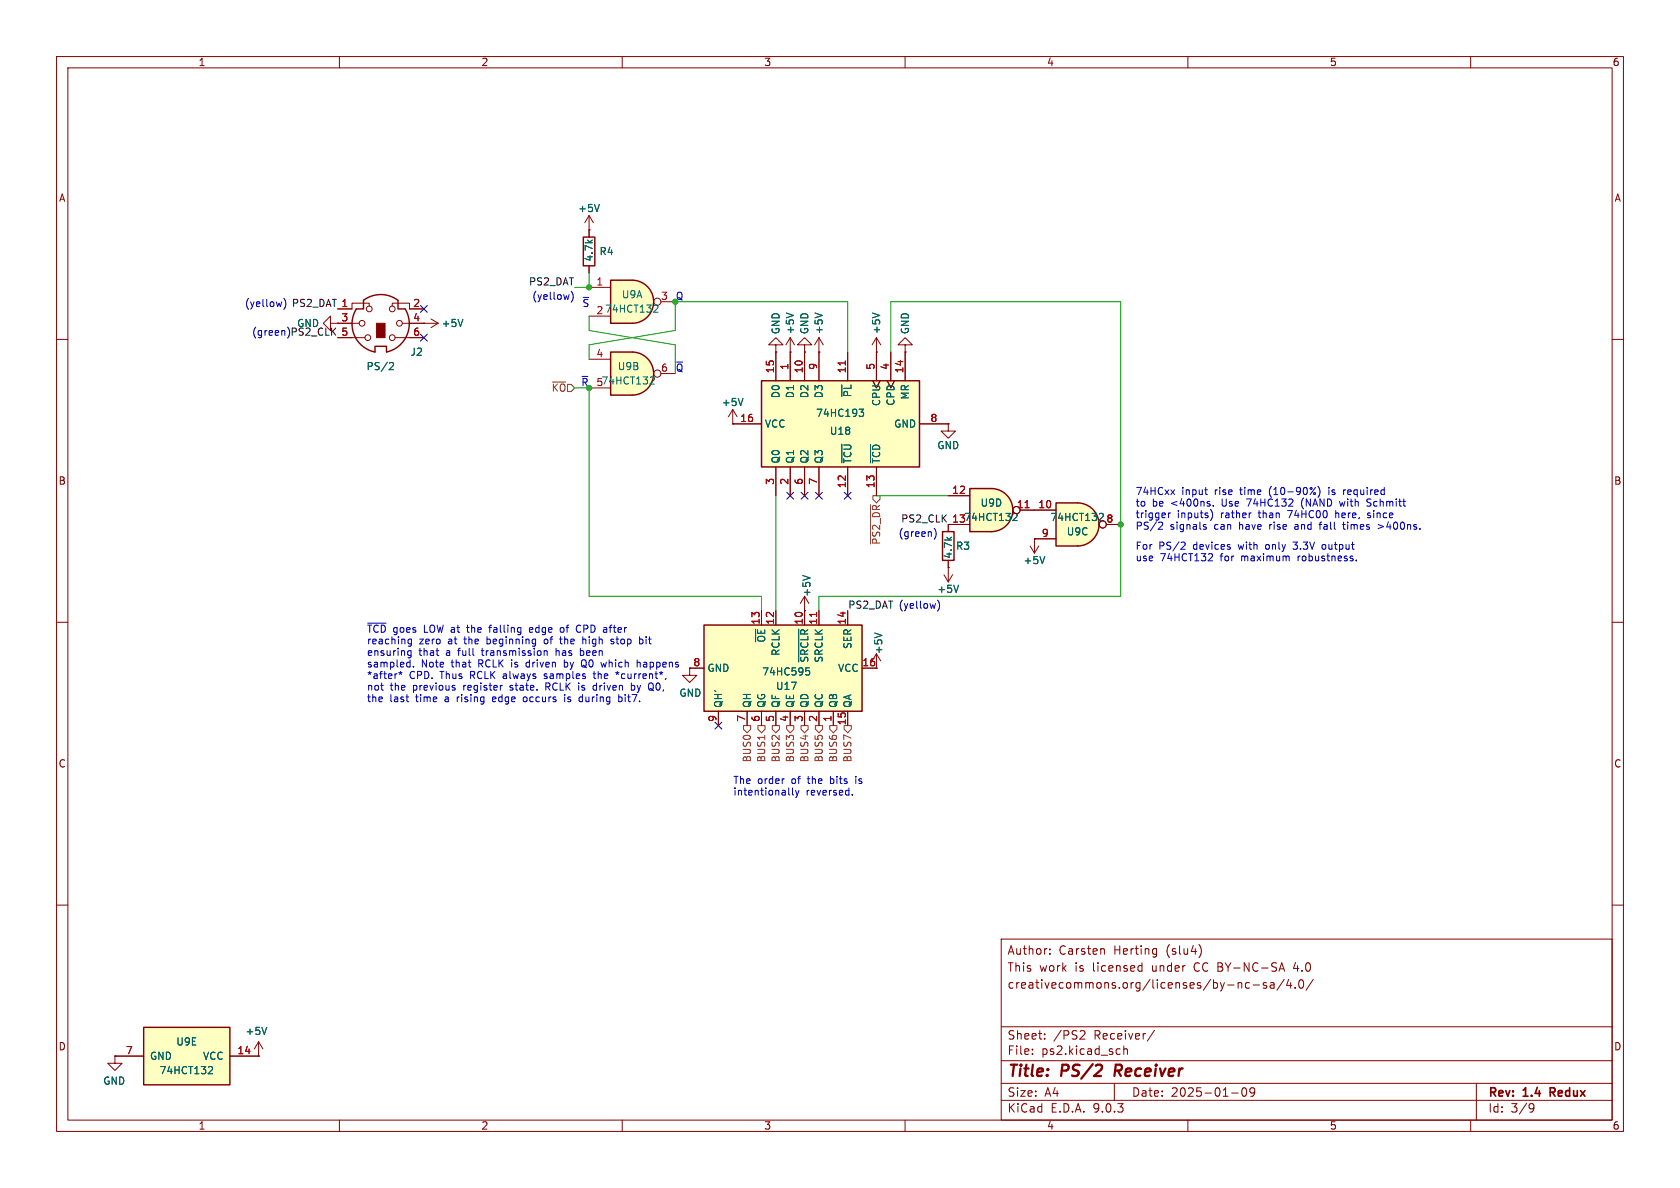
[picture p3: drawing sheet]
<svg xmlns="http://www.w3.org/2000/svg" width="297mm" height="210mm" viewBox="0 0 297 210" stroke-linecap="round" stroke-linejoin="round" font-family="sans-serif">
<g fill="none" stroke="#840000" stroke-width=".18">
<path d="M10 10h277v190h-277zM12 12h273v186h-273zM60 10v2M110 10v2M160 10v2M210 10v2M260 10v2M10 60h2M285 60h2M10 110h2M285 110h2M10 160h2"/>
<path d="M177 166h108v32h-108zM185.6 168.6v.1M185.6 167.8v.1M195 167.7l.2 .2v.8M201.5 170.7l.4 .1M201.9 170.2v1.5M201.9 171.6l-.4 .1M204 167.7l.5 .1M204.5 167.7v1.2l-.3 .3M204.5 168.6l-.5 .1M212 167.1a1.76 1.76 0 0 1 0 2.1M219.5 173.8v.9"/>
<path d="M220.9 173.8l-.4-.1-.3 .3v.4l.1 .2h.6M221.5 174.1h1.2M223.9 173.8l-.4-.1-.2 .2 .1 .2 .5 .2v.3h-.6M224.6 173.8h.6v.9M225.2 174.1h-.5a.29 .29 0 0 0-.2 .3 .29 .29 0 0 0 .2 .3l.5-.1M226.1 171.7l.5-1.5 .5 1.5M226.2 171.3h.8M227 173.1l-1.3 2M227.8 173.1l-.3 1.1h.9M228.2 173.7v1M229 174.6v.1M229 170.1l-.3 1.1h.9"/>
<path d="M229.7 173.3l.3-.1a.81 .81 0 0 1 .5 .6 .81 .81 0 0 1-.3 .8l-.1 .1a.81 .81 0 0 1-.4-1.4zM232.2 173.1l-1.3 2M285 160h2M60 198v2M110 198v2M160 198v2M177 194.5h108M177 191.5h108M177 187.5h108M177 181.5h108M182.5 186.3v.1M182.5 185.5v.1"/>
<path d="M184.7 183.6v.1M184.7 182.8v.1M191.2 182.2l.5 .1 .1 .3-.9 1.1h.9M197 191.5v3M197.9 185.4l.1 .1M198 186.3l-.1 .1M198.7 184.9v1.5M198.7 185.5l.2-.1 .3 .1 .1 .9M204.1 182.1l-1.3 2M210 198v2M217.7 193.2h1.2M219.7 192.4l.2-.1a.81 .81 0 0 1 .6 .6 .81 .81 0 0 1-.3 .8l-.2 .1a.81 .81 0 0 1-.3-1.4z"/>
<path d="M221.8 192.9l-.3 .3h-.3l-.2-.3 .1-.5 .4-.1 .2 .1a.99 .99 0 0 1-.3 1.4h-.3M260 198v2M261 191.5v6.5M270.6 195.1l.5 .1a.99 .99 0 0 1-.4 1.4h-.2M271.2 195.7l-.3 .3h-.3"/>
</g>
<path d="M274.1 193.1h.5M274.6 192.3h-.5v1.5" fill="none" stroke="#840000" stroke-width=".3"/>
<path d="M194.7 188.3l.1 .3-.1 .5M197.3 188.2l-.3 2" fill="none" stroke="#840000" stroke-width=".4"/>
<path d="M190.5 88.9a3.8 3.8 0 0 1 3.8 3.8 3.8 3.8 0 0 1-3.8 3.8z" fill="#ffffc2" stroke="#ffffc2" stroke-width=".18"/>
<path d="M186.7 88.9h3.8v7.6h-3.8z" fill="#ffffc2"/>
<path d="M103.1 41.9h2.1v5.1h-2.1zM186.7 88.9h3.8a3.8 3.8 0 0 1 3.8 3.8 3.8 3.8 0 0 1-3.8 3.8h-3.8z" fill="none" stroke="#840000" stroke-width=".25"/>
<g fill="none" stroke="#840000" stroke-width=".18">
<path d="M104.1 38.1l.8 1.3M104.1 38.1l-.7 1.3M104.1 38.1v3.8M104.1 40.6h.1M104.1 47v1.3M182.9 95.3h3.8M182.9 90.2h3.8M195.6 92.7h2.5M121.9 118.1v1.3h1.3l-1.3 1.3-1.3-1.3h1.3M121.9 118.1h.1"/>
<circle cx="194.9" cy="92.7" r=".63"/>
</g>
<path d="M106 36.1l-.5 1.3M194.5 90.7l.5 .2M195 91.3l-.7 .7h.8" fill="none" stroke="#006464" stroke-width=".18"/>
<path d="M111.8 62.2a3.8 3.8 0 0 1 3.8 3.8 3.8 3.8 0 0 1-3.8 3.9z" fill="#ffffc2" stroke="#ffffc2" stroke-width=".18"/>
<path d="M107.9 62.2h3.9v7.7h-3.9z" fill="#ffffc2"/>
<path d="M107.9 62.2h3.9a3.8 3.8 0 0 1 3.8 3.8 3.8 3.8 0 0 1-3.8 3.9h-3.9z" fill="none" stroke="#840000" stroke-width=".25"/>
<g fill="none" stroke="#840000" stroke-width=".18">
<path d="M104.1 63.5h3.8M104.1 68.6h3.8M116.8 66h2.6"/>
<circle cx="116.2" cy="66" r=".63"/>
</g>
<path d="M115.1 66.6l.5 .1 .1 .3-.8 .9h.8" fill="none" stroke="#006464" stroke-width=".18"/>
<path d="M25.4 181.6h15.2v10.2h-15.2z" fill="#ffffc2"/>
<path d="M166.6 94h2.1v5.1h-2.1zM25.4 181.6h15.2v10.2h-15.2z" fill="none" stroke="#840000" stroke-width=".25"/>
<g fill="none" stroke="#840000" stroke-width=".18">
<path d="M167.6 92.7v1.3M167.6 99.1v3.8M142.2 108h.1M142.2 105.4l-.7 1.3M142.2 105.4l.8 1.3M142.2 105.4v2.6M154.9 118.1h.1M154.9 115.6l-.7 1.2M154.9 115.6l.8 1.2M154.9 115.6v2.5M166.9 101.6l.7 1.3M167.6 100.3h.1"/>
<path d="M168.4 101.6l-.8 1.3M20.3 186.7v1.3h-1.3l1.3 1.2 1.3-1.2h-1.3M20.3 186.7h.1M20.3 186.7h5.1M40.6 186.7h5.1M45.7 186.7h.1M45.7 184.2l.8 1.2M45.7 184.2l-.7 1.2M45.7 184.2v2.5"/>
</g>
<path d="M141.9 101.7l1.3 .5M154.6 111.9l1.3 .4M169.5 103.4l-.5 1.3M37 188.5l.5 .1 .1 .3-.8 .9h.8M47.2 181.6l-.5 1.3" fill="none" stroke="#006464" stroke-width=".18"/>
<path d="M124.5 110.5h27.9v15.2h-27.9z" fill="#ffffc2"/>
<path d="M124.5 110.5h27.9v15.2h-27.9z" fill="none" stroke="#840000" stroke-width=".25"/>
<g fill="none" stroke="#840000" stroke-width=".18">
<path d="M167.6 74.9v1.3h-1.2l1.2 1.3 1.3-1.3h-1.3M167.6 74.9h.1M182.1 96.5l.8 1.3M182.9 95.3h.1M182.9 95.3v2.5M183.6 96.5l-.7 1.3M121.9 118.1h2.6M134.6 108v2.5M137.2 108v2.5M142.2 108v2.5M144.8 108v2.5M149.9 108v2.5"/>
<path d="M152.4 118.1h2.5M127 125.7v2.6M132.1 125.7v2.6M134.6 125.7v2.6M137.2 125.7v2.6M139.7 125.7v2.6M142.2 125.7v2.6M144.8 125.7v2.6M147.3 125.7v2.6M149.9 125.7v2.6"/>
</g>
<path d="M144.4 108.3v.7" fill="none" stroke="#a90000" stroke-width=".18"/>
<path d="M184.7 98.4l-.4 1.2M141.2 111.2v5.8M142.5 118.1h.6M142.6 118.5h.3l.2 .3-.1 .5h-.4" fill="none" stroke="#006464" stroke-width=".18"/>
<path d="M175.3 86.4a3.8 3.8 0 0 1 3.8 3.8 3.8 3.8 0 0 1-3.8 3.8z" fill="#ffffc2" stroke="#ffffc2" stroke-width=".18"/>
<path d="M171.4 86.4h3.9v7.6h-3.9z" fill="#ffffc2"/>
<path d="M171.4 86.4h3.9a3.8 3.8 0 0 1 3.8 3.8 3.8 3.8 0 0 1-3.8 3.8h-3.9z" fill="none" stroke="#840000" stroke-width=".25"/>
<g fill="none" stroke="#840000" stroke-width=".18">
<path d="M139.7 59.7l.8 1.3M139.7 59.7l-.8 1.3M139.7 59.7v2.5M129.5 74.9h.1M129.5 72.4l.8 1.3M129.5 72.4l-.7 1.3M129.5 72.4v2.5M139.7 62.2h.1M142.2 61h-1.2l1.2-1.3 1.3 1.3h-1.3v1.2M142.2 62.2h.1M167.6 87.6h3.8M167.6 92.7h3.8"/>
<path d="M180.3 90.2h2.6"/>
<circle cx="179.7" cy="90.2" r=".63"/>
</g>
<path d="M181.2 89.8h.7" fill="none" stroke="#a90000" stroke-width=".18"/>
<path d="M139 55.3l1.3 .5M131.4 70.4l-.5 1.3M179.3 90.7l.4 .1 .1 .3-.8 .9h.8" fill="none" stroke="#006464" stroke-width=".18"/>
<path d="M134.6 67.3h28v15.3h-28z" fill="#ffffc2"/>
<path d="M64.3 53.1a5.1 5.1 0 0 1 6.1 0v1.5h1.2a5.1 5.1 0 0 1-3.3 7.6v-1h-2v1a5.1 5.1 0 0 1-3.3-7.6h1.3zM134.6 67.3h28v15.3h-28z" fill="none" stroke="#840000" stroke-width=".25"/>
<g fill="none" stroke="#840000" stroke-width=".18">
<path d="M59.7 57.2h3.8M59.7 59.7h4.8M65.3 54.1v-.5h-3.1v1h-2.5M69.3 54.1v-.5h3.1v1h2.5M69.8 59.7h5.1M71.1 57.2h3.8M144.8 59.7v7.6M144.8 59.7l.7 1.3M144.8 59.7l-.8 1.3M154.9 59.7v7.6M154.9 59.7l.8 1.3M154.9 59.7l-.7 1.3"/>
<path d="M129.5 74.9h5.1M137.2 61h-1.3l1.3-1.3 1.2 1.3h-1.2v1.2M137.2 62.2h.1M137.2 62.2v5.1M139.7 62.2v5.1M142.2 62.2v5.1M144.8 62.2h.1M149.9 62.2v5.1M154.3 67.3l.6 1.3 .7-1.3M154.9 62.2h.1M156.8 67.3l.7 1.3 .6-1.3M157.5 62.2v5.1"/>
<path d="M160 61h-1.3l1.3-1.3 1.3 1.3h-1.3v1.2M160 62.2h.1M160 62.2v5.1M162.6 74.9h5M137.2 82.6v5M139.7 82.6v5M142.2 82.6v5M144.8 82.6v5M149.9 82.6v5M154.9 82.6v5"/>
<circle cx="64" cy="57.2" r=".51"/>
<circle cx="65" cy="59.7" r=".51"/>
<circle cx="65.3" cy="54.6" r=".51"/>
<circle cx="69.3" cy="54.6" r=".51"/>
<circle cx="69.3" cy="59.7" r=".51"/>
<circle cx="70.6" cy="57.2" r=".51"/>
</g>
<path d="M144.1 55.3l1.3 .5M154.2 55.3l1.3 .5M69 64.1h.5l.1 .3-.8 .9h.8M148.8 68v2.1M148.8 78.5v3.3M151.9 72.3h.8l-.5 .5 .4 .1 .1 .5-.3 .2h-.3M153.9 78.6v3.2" fill="none" stroke="#006464" stroke-width=".18"/>
<path d="M149.4 63.8v.7" fill="none" stroke="#a90000" stroke-width=".18"/>
<path d="M66.5 57.2h1.6v2.5h-1.6z" fill="#840000" stroke="#840000" stroke-width=".18"/>
<path d="M111.8 49.5a3.8 3.8 0 0 1 3.8 3.8 3.8 3.8 0 0 1-3.8 3.9z" fill="#ffffc2" stroke="#ffffc2" stroke-width=".18"/>
<path d="M107.9 49.5h3.9v7.7h-3.9z" fill="#ffffc2"/>
<path d="M107.9 49.5h3.9a3.8 3.8 0 0 1 3.8 3.8 3.8 3.8 0 0 1-3.8 3.9h-3.9z" fill="none" stroke="#840000" stroke-width=".25"/>
<g fill="none" stroke="#840000" stroke-width=".18">
<path d="M58.4 57.2v-1.3l-1.3 1.3 1.3 1.2v-1.2h1.3M59.7 57.2h.1M59.7 57.2h2.5M59.7 59.7h2.5M59.7 54.6h2.5M72.4 57.2h5.1M72.4 59.7h2.5M72.4 54.6h2.5M74.9 57.2h.1M76.2 56.4l1.3 .8M77.5 57.2l-1.3 .7M104.1 40.6h.1"/>
<path d="M104.1 50.8h3.8M104.1 55.9h3.8M104.1 40.6v1.3M104.1 47v1.3M116.8 53.3h2.6M129.5 74.9h.1M129.5 74.9h5.1M137.2 62.2h.1M137.2 62.2v5.1M139.7 62.2h.1M139.7 62.2v5.1M142.2 62.2h.1"/>
<path d="M142.2 62.2v5.1M144.8 62.2h.1M144.8 62.2v5.1M149.9 62.2v5.1M154.3 67.3l.6 1.3 .7-1.3M154.9 62.2h.1M154.9 62.2v5.1M156.8 67.3l.7 1.3 .6-1.3M157.5 62.2v5.1M160 62.2h.1M160 62.2v5.1M162.6 74.9h5"/>
<path d="M167.6 74.9h.1M137.2 82.6v5M139.7 82.6v5M142.2 82.6v5M144.8 82.6v5M149.9 82.6v5M154.9 82.6v5M167.6 99.1v1.2M167.6 87.6h3.8M171.4 92.7h-3.8v1.3M180.3 90.2h6.4M182.9 95.3h.1"/>
<path d="M182.9 95.3h3.8M195.6 92.7h2.5M121.9 118.1h.1M121.9 118.1h2.6M134.6 108v2.5M137.2 108v2.5M142.2 108h.1M142.2 108v2.5M144.8 108v2.5M149.9 108v2.5M152.4 118.1h2.5M154.9 118.1h.1"/>
<path d="M167.6 100.3h.1M127 125.7v2.6M132.1 125.7v2.6M134.6 125.7v2.6M137.2 125.7v2.6M139.7 125.7v2.6M142.2 125.7v2.6M144.8 125.7v2.6M147.3 125.7v2.6M149.9 125.7v2.6M20.3 186.7h.1M20.3 186.7h5.1"/>
<path d="M40.6 186.7h5.1M45.7 186.7h.1"/>
<circle cx="116.2" cy="53.3" r=".63"/>
<circle cx="179.7" cy="90.2" r=".63"/>
<circle cx="194.9" cy="92.7" r=".63"/>
</g>
<g fill="none" stroke="#006464" stroke-width=".18">
<path d="M106 36.1l-.5 1.3M81.8 56.5l-.4 1.2M115.8 53.9l.4 .1 .1 .3-.8 .9h.8M139 55.3l1.3 .5M144.1 55.3l1.3 .5M154.2 55.3l1.3 .5M69 64.1h.5l.1 .3-.8 .9h.8M131.4 70.4l-.5 1.3M148.8 68v2.1M148.8 78.5v3.3M151.9 72.3h.8l-.5 .5 .4 .1 .1 .5-.3 .2h-.3M153.9 78.6v3.2"/>
<path d="M179.3 90.7l.4 .1 .1 .3-.8 .9h.8M184.7 98.4l-.4 1.2M194.5 90.7l.5 .2M195 91.3l-.7 .7h.8M141.2 111.2v5.8M141.9 101.7l1.3 .5M142.5 118.1h.6M142.6 118.5h.3l.2 .3-.1 .5h-.4M154.6 111.9l1.3 .4M169.5 103.4l-.5 1.3M37 188.5l.5 .1 .1 .3-.8 .9h.8M47.2 181.6l-.5 1.3"/>
</g>
<path d="M153.9 89.2v7M131.4 128.3h1.3v.6l-.6 .6-.7-.6zM134 128.3h1.3v.6l-.7 .6-.6-.6zM136.5 128.3h1.3v.6l-.6 .6-.7-.6zM139.1 128.3h1.2v.6l-.6 .6-.6-.6zM141.6 128.3h1.3v.6l-.7 .6-.6-.6zM144.1 128.3h1.3v.6l-.6 .6-.7-.6zM146.7 128.3h1.3v.6l-.7 .6-.6-.6zM149.2 128.3h1.3v.6l-.6 .6-.7-.6z" fill="none" stroke="#725600" stroke-width=".18"/>
<path d="M104.1 48.3v2.5h-2.5M104.1 55.9v2.5l15.3 2.6v5M101.6 68.6h2.5v36.8h30.5v2.6M149.9 62.2v-8.9h-30.5v5.1l-15.3 2.6v2.5M157.5 62.2v-8.9h40.6v52.1h-53.3v2.6M137.2 87.6v20.4M154.9 87.6h12.7" fill="none" stroke="#009600" stroke-width=".18"/>
<g fill="none" stroke="#000084" stroke-width=".18">
<path d="M74.3 54l1.2 1.2M74.3 59.1l1.2 1.2M75.5 54l-1.2 1.2M75.5 59.1l-1.2 1.2M139.1 87l1.2 1.2M140.3 87l-1.2 1.2M141.6 87l1.2 1.2M142.8 87l-1.2 1.2M144.2 87l1.2 1.2M145.4 87l-1.2 1.2M149.3 87l1.2 1.2M150.5 87l-1.2 1.2"/>
<path d="M126.4 127.7l1.2 1.2M127.6 127.7l-1.2 1.2"/>
</g>
<g fill="none" stroke="#0000c2" stroke-width=".18">
<path d="M49.8 53.3l-.2 .9M50.2 52.7a1.46 1.46 0 0 1 0 2M100.6 52.1l-.2 .8M101 51.5a1.46 1.46 0 0 1 0 1.9M165.1 93.4a1.46 1.46 0 0 1 0 1.9M205.5 92.7l-.7 .9h.7M206.6 90.7v.8M206.9 90.7l-.3 .2M207 86.6l.7 .8M207.7 86.6l-.7 .8M209 95.8l.4 .1 .1 .3-.8 .9h.8M212.8 93.1l.5 .2-.1 .2-.3 .1"/>
<path d="M212.8 92.8h.4M213 86.6h.5M213.2 87.4h.3M213.9 89.1v.3M214 90.1a1.46 1.46 0 0 1 0 1.9M214.3 98v.4l-.7 .7h.8M214.5 89.4v.1M221.1 90.7h.1M227.9 98.4v.7M228.6 95.8h.8M228.6 97l.2 .1M229.1 92.7l-.2 .1"/>
<path d="M229.1 93.1l-.2 .2 .2 .3M230.2 88.6l-.1 .5 .1 .5M233 86a1.47 1.47 0 0 1 .1 1.9M233.2 92.7h.5M233.5 92.3l-.1 .2v1.1M234.1 96.3h-.3l-.1 .2 .1 .5 .3 .1M234.9 86.2v.1M234.9 86.6v.8M236.1 90.3v1.2M236.3 90.7l-.2 .1M236.8 88.6l.2 .9 .3-.6M237.3 92.7h.5"/>
<path d="M237.5 92.3v1.1l.3 .2M237.5 86.6v.8M237.9 86.6l-.4 .2M239.8 99v.1M241.6 89.4h.6M241.6 88.6l.2 .2 .4 .1M241.8 91.5h.3M242.1 90.7l-.3 .2v.1l.3 .1M243.6 92.7l1 .4-1 .3M65 110.2h3.3M70.6 119.2l.2-.2 .2 .2M72.1 115.6l.2 .3 .4-.1"/>
<path d="M72.4 117.1h.1M72.5 116.6v1.3M72.5 117.9h-.1M72.7 115v1l-.1 .2-.4 .1M72.7 115.1l-.4-.1-.2 .3M72.7 113v1l-.2 .2h-.3M72.7 113h-.3l-.3 .2 .1 .6h.5M73.1 117.8v.1M86.4 110.9h.5M86.6 110.6v1.2M93.1 117.1l-.1 .2 .1 .6M94 110.9h-.2l-.2 .2 .1 .6 .3 .1"/>
<path d="M94.2 111.2l-.6 .2M96.2 115v.9M96.2 115.1l.2-.1 .3 .1v.8M96.2 119.9l.1 .1M96.3 113l-.1 .2 .1 .6M96.4 119.1l-.2 .2 .2 .2M98.3 114.6v1.3M98.5 115l-.2 .1M98.9 113h.5M99.1 112.6v1l.3 .2M99.6 111l-.3-.1-.3 .3 .1 .5 .2 .1 .3-.1M99.8 116.6v1.3"/>
<path d="M99.8 117.9h.3M100.1 117.1h-.3M102.1 110.6l.3-.1 .3 .1M102.6 115.8l.4 .1M102.6 114.6v1.3M102.7 111.7l-.3 .1-.3-.1M103 115l-.4 .1M103 117.9h.3M103 113.1l.4-.1 .2 .2M103 112.6v1.2M103 117.6l.5 .3M103.1 116.6l-.1 .1"/>
<path d="M104.8 119.1h.5M105 118.7v1.1l.3 .2M107.2 117.1l-.2 .8-.3-.6M108.5 113h-.3l-.2 .2v.1l.5 .2v.3h-.5M108.8 118.9l.3 .1M109.1 118.7v.3M109.1 119l-.1 .2M109.1 119l.2 .2M109.4 118.9l-.3 .1M112.6 117.2l.2-.1h.3l.1 .8M112.6 116.6v1.3M113.1 113h.3l.3 .2-.1 .6h-.5"/>
<path d="M165.4 106.7l-.3 .8M165.7 106.1a1.46 1.46 0 0 1 0 1.9M71.8 123.2h.4M72.1 124h.1M80.3 121.6l.2 .2-.2 .2M80.3 121.2h.1M87.2 123.2l-.1 .2v.5l.1 .1M87.7 123.5l-.6 .1M88.7 121.2h.1M92.9 123.2l-.3 .1-.1 .1 .1 .5 .3 .1M96.5 120.7v1.3M96.5 121.4h.5"/>
<path d="M99.8 122.8v.1M99.8 123.2v.8M102.6 123.2l.4 .1M103 124h-.4M103 122.8v1.2M104.9 121.9l.2 .1 .3-.1M105.4 121.2h-.3l-.2 .1M109.4 123.3l.3-.1 .3 .2-.1 .6h-.5M109.4 122.8v1.2M111.6 121.2h.4l.2 .2-.1 .5h-.5M111.6 120.7v1.3M115.4 120.9a.98 .98 0 0 1-.1 1l.2 .2"/>
<path d="M140.1 139.3v1.1l.2 .2M140.6 139.7l.3 .9M141.3 139.7l-.4 .9M151.3 137.2v.2M151.3 137.7v.8M139.4 140.4l.2 .2M140.9 140.6l-.3 .4M150.7 140.4v.2"/>
</g>
<path d="M149.4 63.8v.7M181.2 89.8h.7M144.4 108.3v.7" fill="none" stroke="#a90000" stroke-width=".18"/>
<g fill="#009600" stroke="#009600" stroke-width=".18">
<circle cx="104.1" cy="50.8" r=".46"/>
<circle cx="198.1" cy="92.7" r=".46"/>
</g>
<g font-size="2.8" fill="#840000">
<text x="178" y="190.9">Title:</text>
<text x="187.7" y="190.9">PS/2</text>
<text x="197.9" y="190.9">Receiver</text>
</g>
<g font-size="2.1" fill="#840000">
<text x="178" y="172">This</text>
<text x="178" y="169">Author:</text>
<text x="183.7" y="172">work</text>
<text x="187.2" y="169">Carsten</text>
<text x="190.1" y="172">is</text>
<text x="193.3" y="172">licensed</text>
<text x="197" y="169">Herting</text>
<text x="203.9" y="172">under</text>
<text x="206.3" y="169">(slu4)</text>
<text x="211.5" y="172">CC BY-NC-SA</text>
<text x="229.4" y="172">4.0</text>
<text x="178" y="175">creativecommons.org/licenses/by-nc-sa/4.0/</text>
<text x="178" y="184">Sheet:</text>
<text x="186.2" y="184">/PS2</text>
<text x="193.5" y="184">Receiver/</text>
<text x="178" y="186.7">File:</text>
<text x="184.1" y="186.7">ps2.kicad_sch</text>
<text x="178" y="196.9">KiCad</text>
<text x="178" y="194.1">Size:</text>
<text x="184.7" y="194.1">A4</text>
<text x="185.7" y="196.9">E.D.A.</text>
<text x="193.3" y="196.9">9.0.3</text>
<text x="200" y="194.1">Date:</text>
<text x="207" y="194.1">2025-01-09</text>
<text x="263" y="194.3">Rev:</text>
<text x="263" y="196.9">Id:</text>
<text x="267.1" y="196.9">3/9</text>
<text x="269.4" y="194.3">1.4</text>
<text x="274.7" y="194.3">Redux</text>
</g>
<g font-size="1.8" fill="#840000">
<text x="35" y="11.9">1</text>
<text x="85" y="11.9">2</text>
<text x="135" y="11.9">3</text>
<text x="185" y="11.9">4</text>
<text x="235" y="11.9">5</text>
<text x="285" y="11.9">6</text>
<text x="10.3" y="35.9">A</text>
<text x="285.3" y="35.9">A</text>
<text x="10.3" y="85.9">B</text>
<text x="285.3" y="85.9">B</text>
<text x="10.3" y="135.9">C</text>
<text x="285.3" y="135.9">C</text>
<text x="10.3" y="185.9">D</text>
<text x="285.3" y="185.9">D</text>
<text x="35" y="199.9">1</text>
<text x="85" y="199.9">2</text>
<text x="135" y="199.9">3</text>
<text x="185" y="199.9">4</text>
<text x="235" y="199.9">5</text>
<text x="285" y="199.9">6</text>
</g>
<g font-size="1.8" fill="#006464">
<text x="102.1" y="37.7">+5V</text>
<text x="105" y="46.3" transform="rotate(-90 105 46.3)">4.7k</text>
<text x="105.9" y="45.3">R4</text>
<text x="109.8" y="52.9">U9A</text>
<text x="52.4" y="58">GND</text>
<text x="78" y="58">+5V</text>
<text x="106.9" y="55.5">74HCT132</text>
<text x="138" y="59.2" transform="rotate(-90 138 59.2)">GND</text>
<text x="140.6" y="59.2" transform="rotate(-90 140.6 59.2)">+5V</text>
<text x="143.1" y="59.2" transform="rotate(-90 143.1 59.2)">GND</text>
<text x="145.6" y="59.2" transform="rotate(-90 145.6 59.2)">+5V</text>
<text x="155.8" y="59.2" transform="rotate(-90 155.8 59.2)">+5V</text>
<text x="160.9" y="59.2" transform="rotate(-90 160.9 59.2)">GND</text>
<text x="64.7" y="65.6">PS/2</text>
<text x="72.5" y="63.1">J2</text>
<text x="109.1" y="65.6">U9B</text>
<text x="127.5" y="72">+5V</text>
<text x="138" y="70.5" transform="rotate(-90 138 70.5)">D0</text>
<text x="140.6" y="70.5" transform="rotate(-90 140.6 70.5)">D1</text>
<text x="143.1" y="70.5" transform="rotate(-90 143.1 70.5)">D2</text>
<text x="145.6" y="70.5" transform="rotate(-90 145.6 70.5)">D3</text>
<text x="150.7" y="70.3" transform="rotate(-90 150.7 70.3)">~{PL}</text>
<text x="155.8" y="71.9" transform="rotate(-90 155.8 71.9)">CPU</text>
<text x="158.3" y="71.8" transform="rotate(-90 158.3 71.8)">CPD</text>
<text x="160.9" y="70.7" transform="rotate(-90 160.9 70.7)">MR</text>
<text x="135.1" y="75.8">VCC</text>
<text x="144.2" y="73.9">74HC193</text>
<text x="146.6" y="77.1">U18</text>
<text x="158" y="75.8">GND</text>
<text x="138" y="82" transform="rotate(-90 138 82)">Q0</text>
<text x="140.6" y="82" transform="rotate(-90 140.6 82)">Q1</text>
<text x="143.1" y="82" transform="rotate(-90 143.1 82)">Q2</text>
<text x="145.6" y="82" transform="rotate(-90 145.6 82)">Q3</text>
<text x="150.7" y="82" transform="rotate(-90 150.7 82)">~{TCU}</text>
<text x="155.8" y="82" transform="rotate(-90 155.8 82)">~{TCD}</text>
<text x="165.6" y="79.6">GND</text>
<text x="173.3" y="89.8">U9D</text>
<text x="185.6" y="92.3">74HCT132</text>
<text x="188.5" y="94.8">U9C</text>
<text x="168.5" y="98.9" transform="rotate(-90 168.5 98.9)">4.7k</text>
<text x="168.9" y="97.4">R3</text>
<text x="180.8" y="99.9">+5V</text>
<text x="143.5" y="105.6" transform="rotate(-90 143.5 105.6)">+5V</text>
<text x="165.6" y="105">+5V</text>
<text x="135.5" y="113.7" transform="rotate(-90 135.5 113.7)">~{OE}</text>
<text x="125" y="119">GND</text>
<text x="134.6" y="119.6">74HC595</text>
<text x="138" y="116" transform="rotate(-90 138 116)">RCLK</text>
<text x="143.1" y="117.2" transform="rotate(-90 143.1 117.2)">~{SRCLR}</text>
<text x="145.6" y="117.2" transform="rotate(-90 145.6 117.2)">SRCLK</text>
<text x="148.1" y="119">VCC</text>
<text x="150.7" y="114.8" transform="rotate(-90 150.7 114.8)">SER</text>
<text x="156.2" y="115.8" transform="rotate(-90 156.2 115.8)">+5V</text>
<text x="120" y="123.4">GND</text>
<text x="127.9" y="125.2" transform="rotate(-90 127.9 125.2)">QH'</text>
<text x="132.9" y="125.2" transform="rotate(-90 132.9 125.2)">QH</text>
<text x="135.5" y="125.2" transform="rotate(-90 135.5 125.2)">QG</text>
<text x="137.1" y="122.1">U17</text>
<text x="138" y="125.2" transform="rotate(-90 138 125.2)">QF</text>
<text x="140.6" y="125.2" transform="rotate(-90 140.6 125.2)">QE</text>
<text x="143.1" y="125.2" transform="rotate(-90 143.1 125.2)">QD</text>
<text x="145.6" y="125.2" transform="rotate(-90 145.6 125.2)">QC</text>
<text x="148.2" y="125.2" transform="rotate(-90 148.2 125.2)">QB</text>
<text x="150.7" y="125.2" transform="rotate(-90 150.7 125.2)">QA</text>
<text x="31.1" y="185">U9E</text>
<text x="43.3" y="183.2">+5V</text>
<text x="18.2" y="191.9">GND</text>
<text x="26.4" y="187.6">GND</text>
<text x="28.1" y="190.1">74HCT132</text>
<text x="35.8" y="187.6">VCC</text>
</g>
<g font-size="1.8" fill="#0f0f0f">
<text x="93.4" y="50.5">PS2_DAT</text>
<text x="51.5" y="54.3">PS2_DAT 1</text>
<text x="159.2" y="92.4">PS2_CLK</text>
</g>
<g font-size="1.8" fill="#0000c2">
<text x="94" y="53.1">(yellow)</text>
<text x="43.2" y="54.4">(yellow)</text>
<text x="44.4" y="59.4">(green) PS2_CLK 5</text>
<text x="102.9" y="54.4">~{S}</text>
<text x="119.4" y="65.8">~{Q}</text>
<text x="200.7" y="87.6">74HCxx</text>
<text x="200.7" y="89.6">to</text>
<text x="203.7" y="89.6">be</text>
<text x="207.1" y="89.6">&lt;400ns.</text>
<text x="208.9" y="87.6">input</text>
<text x="214.9" y="87.6">rise</text>
<text x="216.3" y="89.6">Use</text>
<text x="219.5" y="87.6">time</text>
<text x="220.9" y="89.6">74HC132</text>
<text x="224.8" y="87.6">(10-90%)</text>
<text x="230.7" y="89.6">(NAND</text>
<text x="235.5" y="87.6">is</text>
<text x="237.7" y="89.6">with</text>
<text x="238.3" y="87.6">required</text>
<text x="242.7" y="89.6">Schmitt</text>
<text x="158.7" y="95">(green)</text>
<text x="200.7" y="91.7">trigger</text>
<text x="200.7" y="93.7">PS/2</text>
<text x="206.9" y="93.7">signals</text>
<text x="208.1" y="91.7">inputs)</text>
<text x="214.8" y="93.7">can</text>
<text x="215.9" y="91.7">rather</text>
<text x="219.4" y="93.7">have</text>
<text x="222.8" y="91.7">than</text>
<text x="224.9" y="93.7">rise</text>
<text x="228.1" y="91.7">74HC00</text>
<text x="229.6" y="93.7">and</text>
<text x="234.2" y="93.7">fall</text>
<text x="236.8" y="91.7">here,</text>
<text x="238.5" y="93.7">times</text>
<text x="242.6" y="91.7">since</text>
<text x="244.9" y="93.7">&gt;400ns.</text>
<text x="200.7" y="97.4">For</text>
<text x="200.7" y="99.4">use</text>
<text x="204.9" y="97.4">PS/2</text>
<text x="205.1" y="99.4">74HCT132</text>
<text x="211" y="97.4">devices</text>
<text x="215.9" y="99.4">for</text>
<text x="219.2" y="97.4">with</text>
<text x="219.7" y="99.4">maximum</text>
<text x="224.2" y="97.4">only</text>
<text x="229.3" y="97.4">3.3V</text>
<text x="229.9" y="99.4">robustness.</text>
<text x="234.6" y="97.4">output</text>
<text x="149.9" y="107.7">PS2_DAT (yellow)</text>
<text x="64.8" y="111.9">~{TCD}</text>
<text x="64.8" y="114">reaching</text>
<text x="69.4" y="111.9">goes</text>
<text x="74.1" y="114">zero</text>
<text x="75" y="111.9">LOW at</text>
<text x="79.3" y="114">at</text>
<text x="82.4" y="114">the</text>
<text x="83.1" y="111.9">the</text>
<text x="86.5" y="114">beginning</text>
<text x="87.2" y="111.9">falling</text>
<text x="94.5" y="111.9">edge</text>
<text x="96.9" y="114">of</text>
<text x="99.9" y="114">the</text>
<text x="100.1" y="111.9">of</text>
<text x="103.2" y="111.9">CPD</text>
<text x="104" y="114">high</text>
<text x="108.1" y="111.9">after</text>
<text x="109.3" y="114">stop</text>
<text x="114.5" y="114">bit</text>
<text x="64.8" y="116">ensuring</text>
<text x="64.8" y="118.1">sampled.</text>
<text x="74" y="116">that</text>
<text x="74.5" y="118.1">Note</text>
<text x="79" y="116">a</text>
<text x="79.9" y="118.1">that</text>
<text x="81.3" y="116">full</text>
<text x="84.9" y="118.1">RCLK</text>
<text x="85.7" y="116">transmission</text>
<text x="90.9" y="118.1">is</text>
<text x="93.7" y="118.1">driven</text>
<text x="98.9" y="116">has</text>
<text x="100.6" y="118.1">by</text>
<text x="103.4" y="116">been</text>
<text x="103.9" y="118.1">Q0</text>
<text x="107.6" y="118.1">which</text>
<text x="114.1" y="118.1">happens</text>
<text x="64.8" y="120.1">*after*</text>
<text x="64.8" y="122.2">not</text>
<text x="64.8" y="124.2">the</text>
<text x="68.9" y="124.2">last</text>
<text x="69" y="122.2">the</text>
<text x="72.4" y="120.1">CPD.</text>
<text x="73.1" y="122.2">previous</text>
<text x="73.6" y="124.2">time</text>
<text x="77.9" y="120.1">Thus</text>
<text x="78.9" y="124.2">a</text>
<text x="81.2" y="124.2">rising</text>
<text x="82.2" y="122.2">register</text>
<text x="83.4" y="120.1">RCLK</text>
<text x="87.7" y="124.2">edge</text>
<text x="89.4" y="120.1">always</text>
<text x="90.6" y="122.2">state.</text>
<text x="93.4" y="124.2">occurs</text>
<text x="96.9" y="120.1">samples</text>
<text x="97.1" y="122.2">RCLK</text>
<text x="100.8" y="124.2">is</text>
<text x="103.1" y="122.2">is</text>
<text x="103.6" y="124.2">during</text>
<text x="105.8" y="120.1">the</text>
<text x="105.9" y="122.2">driven</text>
<text x="110" y="120.1">*current*,</text>
<text x="110.8" y="124.2">bit7.</text>
<text x="112.8" y="122.2">by</text>
<text x="116.1" y="122.2">Q0,</text>
<text x="129.5" y="138.7">The</text>
<text x="129.5" y="140.7">intentionally</text>
<text x="133.9" y="138.7">order</text>
<text x="140" y="138.7">of</text>
<text x="142.5" y="140.7">reversed.</text>
<text x="143.1" y="138.7">the</text>
<text x="147.2" y="138.7">bits</text>
<text x="151.9" y="138.7">is</text>
</g>
<g font-size="1.8" fill="#a90000">
<text x="105.3" y="50.5">1</text>
<text x="116.8" y="53.1">3</text>
<text x="60.3" y="56.9">3</text>
<text x="60.3" y="59.4">5</text>
<text x="60.3" y="54.4">1</text>
<text x="73" y="59.4">6</text>
<text x="73" y="56.9">4</text>
<text x="73" y="54.4">2</text>
<text x="105.3" y="55.6">2</text>
<text x="105.3" y="63.2">4</text>
<text x="116.8" y="65.8">6</text>
<text x="139.4" y="65.5" transform="rotate(-90 139.4 65.5)">1</text>
<text x="144.5" y="65.5" transform="rotate(-90 144.5 65.5)">9</text>
<text x="154.7" y="65.5" transform="rotate(-90 154.7 65.5)">5</text>
<text x="157.2" y="65.5" transform="rotate(-90 157.2 65.5)">4</text>
<text x="105.3" y="68.3">5</text>
<text x="136.9" y="66.1" transform="rotate(-90 136.9 66.1)">15</text>
<text x="142" y="66.1" transform="rotate(-90 142 66.1)">10</text>
<text x="149.6" y="66.1" transform="rotate(-90 149.6 66.1)">11</text>
<text x="159.8" y="66.1" transform="rotate(-90 159.8 66.1)">14</text>
<text x="130.8" y="74.7">16</text>
<text x="164.4" y="74.7">8</text>
<text x="136.9" y="85.8" transform="rotate(-90 136.9 85.8)">3</text>
<text x="139.4" y="85.8" transform="rotate(-90 139.4 85.8)">2</text>
<text x="142" y="85.8" transform="rotate(-90 142 85.8)">6</text>
<text x="144.5" y="85.8" transform="rotate(-90 144.5 85.8)">7</text>
<text x="149.6" y="86.4" transform="rotate(-90 149.6 86.4)">12</text>
<text x="154.7" y="86.4" transform="rotate(-90 154.7 86.4)">13</text>
<text x="168.2" y="87.4">12</text>
<text x="179.7" y="89.9">11</text>
<text x="183.5" y="89.9">10</text>
<text x="168.2" y="92.5">1374HCT132</text>
<text x="184.1" y="95">9</text>
<text x="195.5" y="92.5">8</text>
<text x="134.4" y="110.5" transform="rotate(-90 134.4 110.5)">13</text>
<text x="136.9" y="110.5" transform="rotate(-90 136.9 110.5)">12</text>
<text x="142" y="110.5" transform="rotate(-90 142 110.5)">10</text>
<text x="144.5" y="110.5" transform="rotate(-90 144.5 110.5)">11</text>
<text x="149.6" y="110.5" transform="rotate(-90 149.6 110.5)">14</text>
<text x="122.5" y="117.9">8</text>
<text x="152.4" y="117.9">16</text>
<text x="126.7" y="127.7" transform="rotate(-90 126.7 127.7)">9</text>
<text x="131.8" y="127.7" transform="rotate(-90 131.8 127.7)">7</text>
<text x="134.4" y="127.7" transform="rotate(-90 134.4 127.7)">6</text>
<text x="136.9" y="127.7" transform="rotate(-90 136.9 127.7)">5</text>
<text x="139.4" y="127.7" transform="rotate(-90 139.4 127.7)">4</text>
<text x="142" y="127.7" transform="rotate(-90 142 127.7)">3</text>
<text x="144.5" y="127.7" transform="rotate(-90 144.5 127.7)">2</text>
<text x="147.1" y="127.7" transform="rotate(-90 147.1 127.7)">1</text>
<text x="149.6" y="128.3" transform="rotate(-90 149.6 128.3)">15</text>
<text x="22.2" y="186.4">7</text>
<text x="41.9" y="186.4">14</text>
</g>
<g font-size="1.8" fill="#009600">
<text x="119.4" y="53.1">Q</text>
<text x="102.7" y="68.3">~{R}74HCT132</text>
</g>
<g font-size="1.8" fill="#725600">
<text x="97.4" y="69.4">~{KO}</text>
<text x="155.8" y="96.4" transform="rotate(-90 155.8 96.4)">~{PS2_DR}</text>
<text x="132.9" y="134.9" transform="rotate(-90 132.9 134.9)">BUS0</text>
<text x="135.5" y="134.9" transform="rotate(-90 135.5 134.9)">BUS1</text>
<text x="138" y="134.9" transform="rotate(-90 138 134.9)">BUS2</text>
<text x="140.6" y="134.9" transform="rotate(-90 140.6 134.9)">BUS3</text>
<text x="143.1" y="134.9" transform="rotate(-90 143.1 134.9)">BUS4</text>
<text x="145.6" y="134.9" transform="rotate(-90 145.6 134.9)">BUS5</text>
<text x="148.2" y="134.9" transform="rotate(-90 148.2 134.9)">BUS6</text>
<text x="150.7" y="134.9" transform="rotate(-90 150.7 134.9)">BUS7</text>
</g>
</svg>
